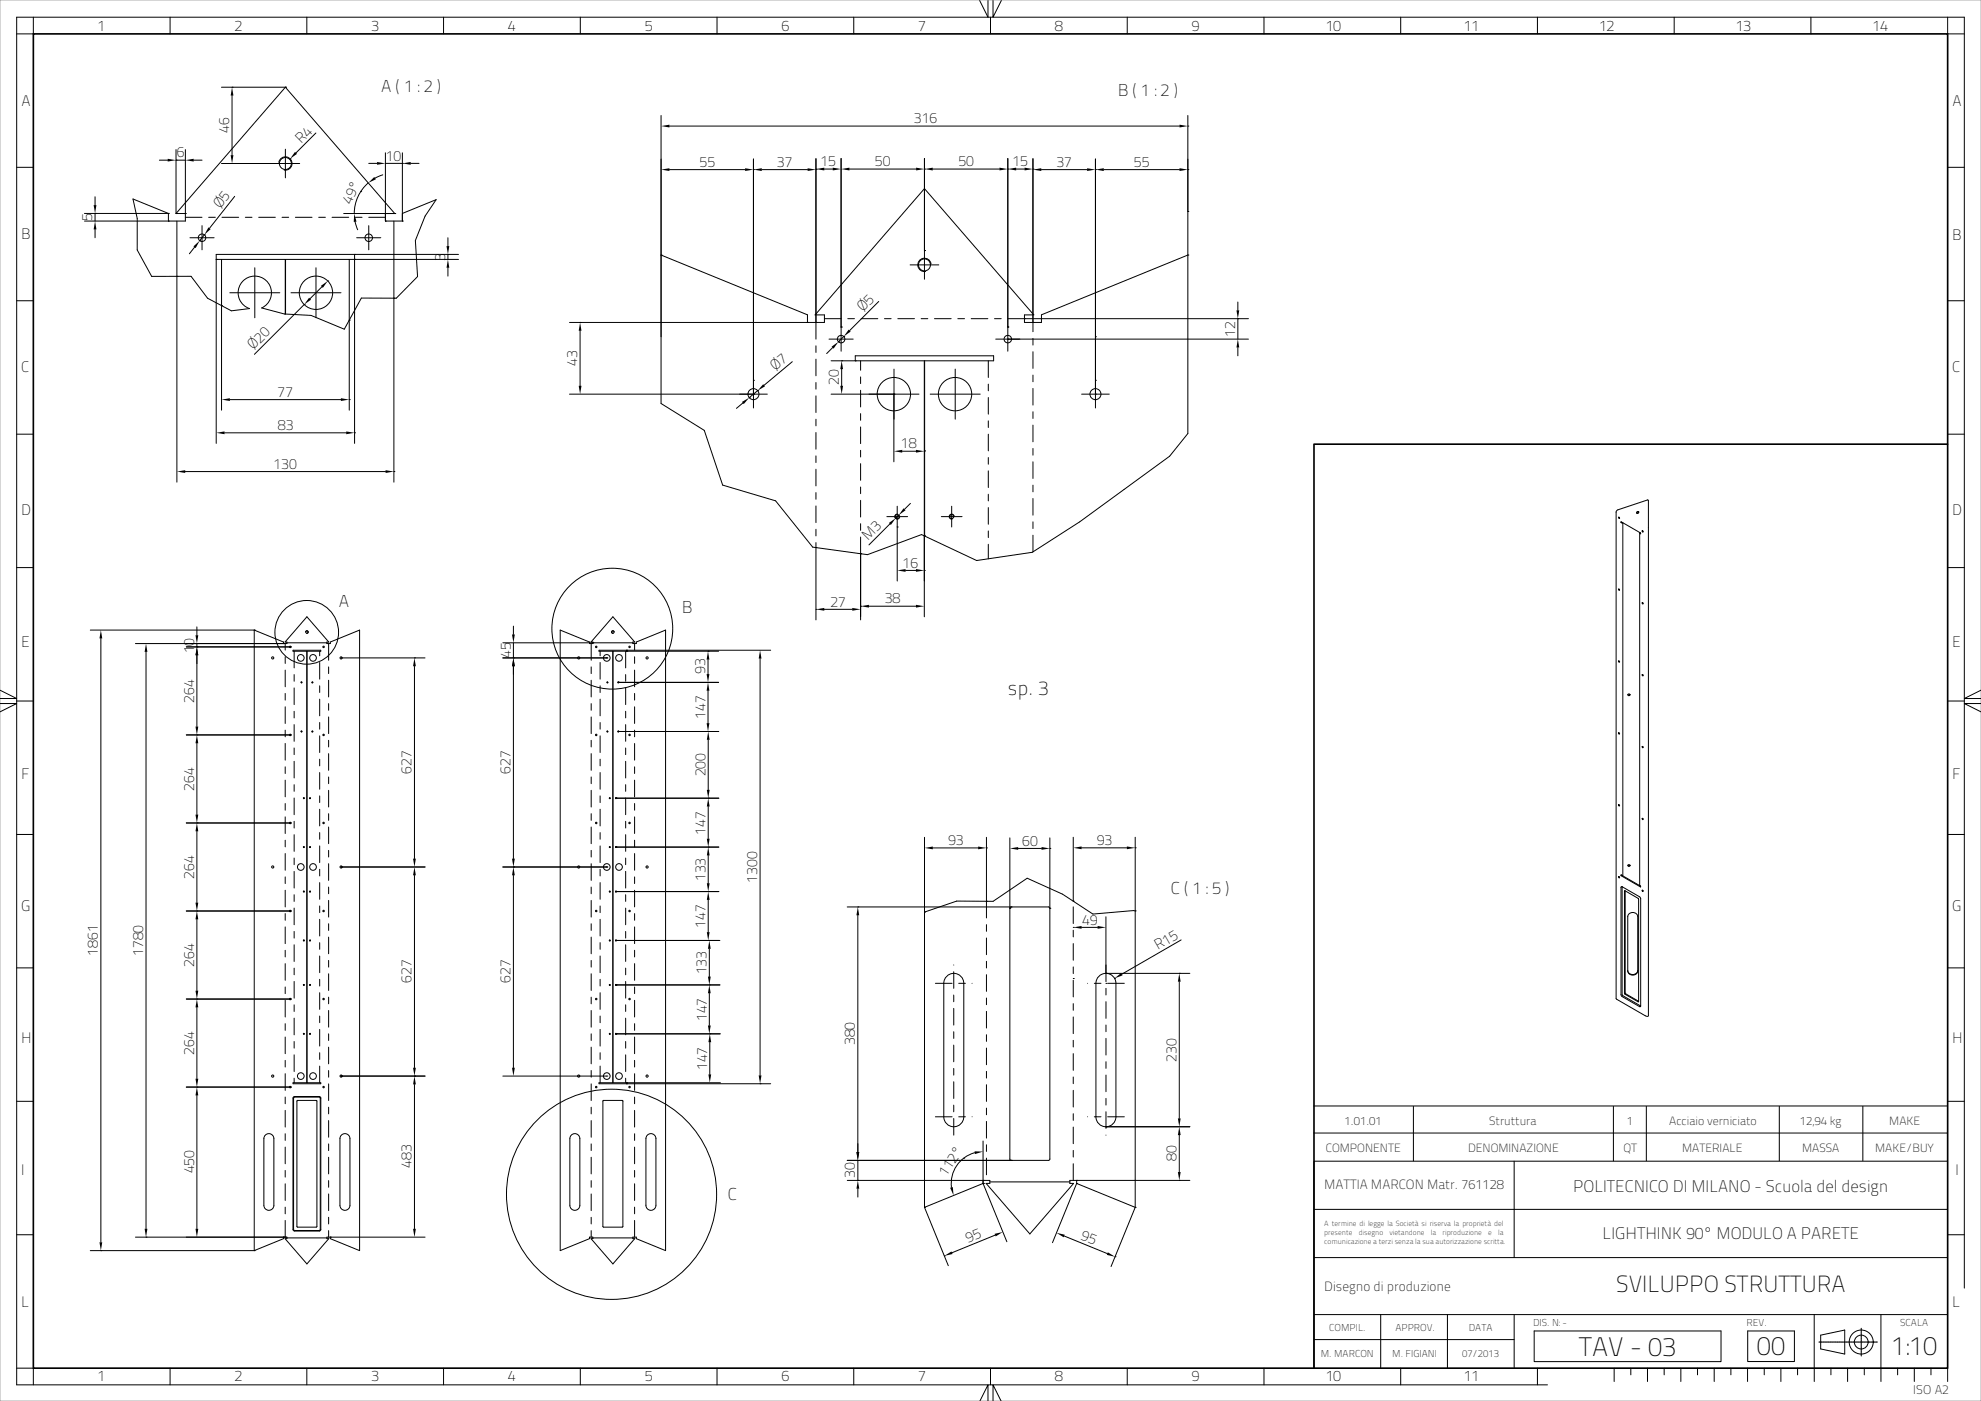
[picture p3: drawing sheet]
<svg xmlns="http://www.w3.org/2000/svg" width="594mm" height="420mm" viewBox="0 0 594 420" stroke-linecap="round" stroke-linejoin="round" font-family="sans-serif">
<!-- layer: 0 -->
<g fill="none" stroke="#000" stroke-width=".3">
<path d="M10 5.2v5h-5M51 5.2v5M92 5.2v5M133 5.2v5M174 5.2v5M215 5.2v5M256 5.2v5M296.2 .2v5l-2.4-5M297 5.2v5M297.8 .2v5l2.4-5M338 5.2v5M379 5.2v5"/>
<path d="M420 5.2v5M461 5.2v5M502 5.2v5M543 5.2v5M584 5.2v5h5M5 50.2h5M584 50.2h5M5 90.2h5M584 90.2h5M5 130.2h5M584 130.2h5M5 170.2h5"/>
<path d="M584 170.2h5M0 210.9h5l-5 2.5M0 206.9l5 2.5h-5M5 210.2h5M584 210.2h5M594 210.9h-5l5 2.5M594 206.9l-5 2.5h5M5 250.2h5M584 250.2h5M5 290.2h5M584 290.2h5M5 330.2h5"/>
<path d="M584 330.2h5M454 348.1v28.9M584 348.1h-190v62M5 370.2h5M394 377h190M394 362.6h190M584 370.2h5M394 394.1h190M414 394.1v16M434 394.1v16M454 394.1v16M460 399h56v9.2h-56z"/>
<path d="M524 399h14.1v9.2h-14.1zM544 394.1v20.1M558.1 398.2v.1M558.1 398.4v.1M558.1 398.6v.3M558.1 399v.1M558.1 399.1v.4M558.1 399.5v.1M558.1 399.7v.3M564 394.1v20.1M589 386.2v-381h-584v410h459M5 410.2h5v5"/>
<path d="M51 410.2v5M92 410.2v5M133 410.2v5M174 410.2v5M215 410.2v5M256 410.2v5M297 410.2v5M338 410.2v5M379 410.2v5M394 401.6h60M420 410.2v5M461 410.2v5"/>
<path d="M484 410.2v4M489 410.2v2M494 410.2v4M499 410.2v2M504 410.2v4M509 410.2v2M514 410.2v4M519 410.2v2M524 410.2v4M529 410.2v2M534 410.2v4M539 410.2v2"/>
<path d="M545.4 402.3h.3M545.8 402.3h.3M545.9 400.3l7.2-1.6v7.2l-7.2-1.5zM546.1 402.3h.1M546.3 402.3h.3M546.7 402.3h.1M546.8 402.3h.3M547.2 402.3h.1M547.4 402.3h.3M547.7 402.3h.5M548.3 402.3h.1M548.4 402.3h.3"/>
<path d="M548.8 402.3h.1M549 402.3h.4M549 410.2v2M549.5 402.3h.3M549.9 402.3h.1M550 402.3h.3M550.4 402.3h.1M550.6 402.3h.3M550.9 402.3h.1M551.1 402.3h.3M551.5 402.3h.4M552 402.3h.1"/>
<path d="M552.2 402.3h.3M552.5 402.3h.1M552.7 402.3h.3M553.1 402.3h.1M553.2 402.3h.3M553.6 402.3h.1M553.8 402.3h.3M554 410.2v4M554.1 402.3h.1M554.3 402.3h.3M554.7 402.3h.1M554.8 402.3h.3"/>
<path d="M555.2 402.3h.4M555.7 402.3h.1M555.9 402.3h.3M556.3 402.3h.1M556.4 402.3h.3M556.8 402.3h.1M556.9 402.3h.3M557.3 402.3h.1M557.5 402.3h.4M558 402.3h.3M558.1 400.1v.1M558.1 400.3v.3"/>
<path d="M558.1 400.6v.1M558.1 400.8v.3M558.1 401.2v.1M558.1 401.4v.3M558.1 401.8h.1M558.1 401.9v.3M558.1 402.3v.1M558.1 402.5v.3M558.1 402.9v.1M558.1 403v.3M558.1 403.4v.1M558.1 403.6v.3"/>
<path d="M558.1 404v.1M558.1 404.1v.3M558.1 404.5v.1M558.1 404.7v.3M558.1 405.1v.1M558.1 405.3v.3M558.1 405.6v.1M558.1 405.8v.3M558.1 406.2v.1M558.1 406.4v.1M558.4 402.3h.1M558.5 402.3h.3"/>
<path d="M558.9 402.3h.5M559 410.2v2M559.5 402.3h.1M559.6 402.3h.3M560 402.3h.1M560.1 402.3h.3M560.5 402.3h.1M560.7 402.3h.3M561 402.3h.1M561.2 402.3h.5M561.7 402.3h.3M562.1 402.3h.1"/>
<path d="M562.3 402.3h.3M562.6 402.3h.1M562.8 402.3h.1M569 410.2v2M574 410.2v4M579 410.2v2M584 410.2v4M293.8 420l2.4-4.8v4.8M297.8 420v-4.8l2.4 4.8"/>
<circle cx="558.1" cy="402.3" r="2.07"/>
<circle cx="558.1" cy="402.3" r="3.6"/>
</g>
<path d="M10 10.2h574v400h-574zM584 133.2h-190v276.9" fill="none" stroke="#000" stroke-width=".5"/>
<path d="M0 0v420h594v-420zM.1 0h593.9v419.9h-593.9z" fill="#000"/>
<!-- layer: Visible (ISO) -->
<g fill="none" stroke="#000" stroke-width=".3">
<path d="M39.9 59.7l10.6 4.3v2.3h5.1v-2.3h-2.8l32.8-37.9 32.8 37.9h-2.8v2.3h5.1v-2.3l10.1-4.1M78.5 92.3a5 5 0 0 0 1.7-7.8 5 5 0 0 0-7.9 .5 5 5 0 0 0 2.5 7.5M85.5 94.1v-16.3h-20.7v-1.5h41.5v1.5h-20.7v16.4M198.2 121v-44.5l43.9 17.9v2.3h5.1v-2.3h-2.8l32.8-37.9 32.8 37.9h-2.8v2.3h5.1v-2.3l43.9-17.9v53.5M484.8 153l9.2-3.1 .3 .2v154.4a.57 .57 0 0 1-1 0l-8.7-5.2v-145.8zM485.4 155l.2 .4zM485.5 155.1l.1 .1M486.1 156.6l.5 .2M486.1 156.6v-.2l5.8 3.4v.2l-.2-.3M486.3 156.5l-.2 .1M486.6 156.7v105.7l-.5-.1v.2M491.4 153.5h-.3l-.3 .4"/>
<path d="M491.7 159.7v105.7l.1 .2M491.7 159.7h.1M492.4 159.1l.3 .4zM492.6 159.2l.1 .1M277.2 160.6v-52.4h-20.7v-1.5h41.4v1.5h-20.7v52.5M485.4 176.6l.2 .4zM485.5 176.7l.1 .1M76.2 188.9l8.8 3.6v.4h1v-.4h-.5l6.5-7.6 6.6 7.6h-.6v.4h1v-.4l8.8-3.6v186l-8.8-3.6v-.4h-1v.4h.6l-6.6 7.6-6.5-7.6h.5v-.4h-1v.4l-8.8 3.6zM87.9 194.9h8.3v.3h-8.3zM92 195.2v129.4M168 188.9l8.8 3.6v.4h1v-.4h-.6l6.6-7.6 6.5 7.6h-.5v.4h1v-.4l8.8-3.6v186l-8.8-3.6v-.4h-1v.4h.5l-6.5 7.6-6.6-7.6h.6v-.4h-1v.4l-8.8 3.6zM179.6 194.9h8.3v.3h-8.3z"/>
<path d="M183.8 195.2v129.4M485.4 198.1l.2 .4zM485.5 198.2l.1 .1M492.4 180.7l.3 .4zM492.6 180.7l.1 .2M485.4 219.7l.2 .4zM485.5 219.8l.1 .1M488.1 208.2l.3 .2 .3-.2M492.4 202.2l.3 .4zM492.6 202.3l.1 .1M492.4 223.8l.3 .4zM492.6 223.8l.1 .2"/>
<path d="M485.4 241.2l.2 .4zM485.5 241.3l.1 .1M488.1 259.4l.3 .2 .3-.2M492.4 245.3l.3 .4zM492.6 245.4l.1 .1M302.9 272.1l.3-.2h11.2l.4 .4v75.2l-.4 .4h-11.2l-.4-.4zM340.4 273.1v88.8l-17.6-7.1v-.9h-2v.9h1.1l-13.1 15.1-13.1-15.1h1.1v-.9h-2v.9l-17.6 7.1v-88.5M485.4 262.8l.2 .4zM485.5 262.9l.1 .1M486.3 262.4l5.6 3.3v.2l-5.8-3.4M486.3 262.4h.1M486.3 262.4l-.2 .1"/>
<path d="M486.4 265.8l-.3 .2v32.2l.3 .6 5.2 3 .4-.2M486.4 265.8l5.2 3 .4 .6v32.2M486.4 265.8v32.3l.2 .4 5.4 3M487.1 267l4.2 2.6v30.7l-4.2-2.5zM487.3 267.1v30.6l4 2.5M488.4 274.1a1.57 1.57 0 0 1 1.5-.5 1.57 1.57 0 0 1 1.2 1.2v16.3a1.53 1.53 0 0 1-1.5 1.2 1.53 1.53 0 0 1-1.5-1.2v-16.3zM492.4 266.9l.3 .4zM492.6 266.9l.1 .2M284.1 292.5a3 3 0 0 1 3.2-.4 3 3 0 0 1 1.7 2.7v40a3 3 0 0 1-3 3 3 3 0 0 1-3-3v-40a2.99 2.99 0 0 1 1.1-2.3zM329.7 292.5a3 3 0 0 1 3.2-.4 3 3 0 0 1 1.7 2.7v40a3 3 0 0 1-3 3 3 3 0 0 1-3-3v-40a2.99 2.99 0 0 1 1.1-2.3zM488.1 290.9a1.53 1.53 0 0 0 1.5 1.3 1.53 1.53 0 0 0 1.5-1.3M87.9 324.6h8.3v.3h-8.3z"/>
<path d="M87.9 329l.4-.3h7.4l.5 .5v39.4l-.5 .5h-7.4l-.4-.5zM88.1 329l7.6-.1 .3 .3v39.4l-.3 .3h-7.4l-.3-.3zM89.1 329.9h5.7l.2 .2v37.6l-.2 .2h-5.6l-.2-.2zM179.6 324.6h8.3v.3h-8.3zM180.8 329.9h5.8l.2 .2v37.6l-.2 .2h-5.6l-.2-.2zM79.4 340.5a1.5 1.5 0 0 1 1.7-.6 1.5 1.5 0 0 1 1 1.4v20a1.5 1.5 0 0 1-1.5 1.5 1.5 1.5 0 0 1-1.5-1.5v-20zM102.5 340.1a1.5 1.5 0 0 1 1.6-.1 1.5 1.5 0 0 1 .8 1.3v20a1.5 1.5 0 0 1-1.5 1.5 1.5 1.5 0 0 1-1.5-1.5v-20zM171.5 340.1a1.5 1.5 0 0 1 1.5-.1 1.5 1.5 0 0 1 .9 1.3v20a1.5 1.5 0 0 1-1.5 1.5 1.5 1.5 0 0 1-1.5-1.5v-20zM194 340.5a1.5 1.5 0 0 1 1.6-.6 1.5 1.5 0 0 1 1.1 1.4v20a1.5 1.5 0 0 1-1.5 1.5 1.5 1.5 0 0 1-1.5-1.5v-20z"/>
<circle cx="85.6" cy="49" r="1.8"/>
<circle cx="60.6" cy="71.3" r="1.12"/>
<circle cx="110.6" cy="71.3" r="1.12"/>
<circle cx="277.2" cy="79.4" r="1.8"/>
<circle cx="94.7" cy="87.8" r="5"/>
<circle cx="225.9" cy="118.2" r="1.65"/>
<circle cx="252.2" cy="101.7" r="1.12"/>
<circle cx="268" cy="118.2" r="5"/>
<circle cx="286.4" cy="118.2" r="5"/>
<circle cx="302.2" cy="101.7" r="1.12"/>
<circle cx="328.5" cy="118.2" r="1.65"/>
<circle cx="269" cy="154.9" r=".61"/>
<circle cx="285.4" cy="154.9" r=".61"/>
<circle cx="491.1" cy="153.6" r=".33"/>
<circle cx="81.8" cy="197.2" r=".33"/>
<circle cx="87" cy="193.9" r=".22"/>
<circle cx="90.2" cy="197.2" r="1"/>
<circle cx="92" cy="189.5" r=".36"/>
<circle cx="93.9" cy="197.2" r="1"/>
<circle cx="97" cy="193.9" r=".22"/>
<circle cx="102.3" cy="197.2" r=".33"/>
<circle cx="173.5" cy="197.2" r=".33"/>
<circle cx="178.8" cy="193.9" r=".22"/>
<circle cx="181.9" cy="197.2" r="1"/>
<circle cx="183.8" cy="189.5" r=".36"/>
<circle cx="185.6" cy="197.2" r="1"/>
<circle cx="188.8" cy="193.9" r=".22"/>
<circle cx="194" cy="197.2" r=".33"/>
<circle cx="90.4" cy="219.3" r=".12"/>
<circle cx="90.4" cy="204.6" r=".12"/>
<circle cx="93.7" cy="219.3" r=".12"/>
<circle cx="93.7" cy="204.6" r=".12"/>
<circle cx="182.1" cy="219.3" r=".12"/>
<circle cx="182.1" cy="204.6" r=".12"/>
<circle cx="185.4" cy="219.3" r=".12"/>
<circle cx="185.4" cy="204.6" r=".12"/>
<circle cx="488.5" cy="208.3" r=".3"/>
<circle cx="87" cy="220.3" r=".22"/>
<circle cx="91.1" cy="239.3" r=".12"/>
<circle cx="93" cy="239.3" r=".12"/>
<circle cx="97" cy="220.3" r=".22"/>
<circle cx="178.8" cy="220.3" r=".22"/>
<circle cx="182.8" cy="239.3" r=".12"/>
<circle cx="184.7" cy="239.3" r=".12"/>
<circle cx="188.8" cy="220.3" r=".22"/>
<circle cx="81.8" cy="259.9" r=".33"/>
<circle cx="87" cy="246.7" r=".22"/>
<circle cx="90.2" cy="259.9" r="1"/>
<circle cx="91.1" cy="253.9" r=".12"/>
<circle cx="93" cy="253.9" r=".12"/>
<circle cx="93.9" cy="259.9" r="1"/>
<circle cx="97" cy="246.7" r=".22"/>
<circle cx="102.3" cy="259.9" r=".33"/>
<circle cx="173.5" cy="259.9" r=".33"/>
<circle cx="178.8" cy="246.7" r=".22"/>
<circle cx="181.9" cy="259.9" r="1"/>
<circle cx="182.8" cy="253.9" r=".12"/>
<circle cx="184.7" cy="253.9" r=".12"/>
<circle cx="185.6" cy="259.9" r="1"/>
<circle cx="188.8" cy="246.7" r=".22"/>
<circle cx="194" cy="259.9" r=".33"/>
<circle cx="488.5" cy="259.5" r=".3"/>
<circle cx="87" cy="273.1" r=".23"/>
<circle cx="91.1" cy="267.3" r=".12"/>
<circle cx="93" cy="267.3" r=".12"/>
<circle cx="97" cy="273.1" r=".23"/>
<circle cx="178.8" cy="273.1" r=".23"/>
<circle cx="182.8" cy="267.3" r=".12"/>
<circle cx="184.7" cy="267.3" r=".12"/>
<circle cx="188.8" cy="273.1" r=".23"/>
<circle cx="87" cy="299.5" r=".23"/>
<circle cx="91.1" cy="281.9" r=".12"/>
<circle cx="91.1" cy="295.3" r=".12"/>
<circle cx="93" cy="281.9" r=".12"/>
<circle cx="93" cy="295.3" r=".12"/>
<circle cx="97" cy="299.5" r=".23"/>
<circle cx="178.8" cy="299.5" r=".23"/>
<circle cx="182.8" cy="281.9" r=".12"/>
<circle cx="182.8" cy="295.3" r=".12"/>
<circle cx="184.7" cy="281.9" r=".12"/>
<circle cx="184.7" cy="295.3" r=".12"/>
<circle cx="188.8" cy="299.5" r=".23"/>
<circle cx="91.1" cy="309.9" r=".12"/>
<circle cx="93" cy="309.9" r=".12"/>
<circle cx="182.8" cy="309.9" r=".12"/>
<circle cx="184.7" cy="309.9" r=".12"/>
<circle cx="81.8" cy="322.6" r=".33"/>
<circle cx="87" cy="325.9" r=".22"/>
<circle cx="90.2" cy="322.6" r="1"/>
<circle cx="93.9" cy="322.6" r="1"/>
<circle cx="97" cy="325.9" r=".22"/>
<circle cx="102.3" cy="322.6" r=".33"/>
<circle cx="173.5" cy="322.6" r=".33"/>
<circle cx="178.8" cy="325.9" r=".22"/>
<circle cx="181.9" cy="322.6" r="1"/>
<circle cx="185.6" cy="322.6" r="1"/>
<circle cx="188.8" cy="325.9" r=".22"/>
<circle cx="194" cy="322.6" r=".33"/>
</g>
<!-- layer: Visible Narrow (ISO) -->
<g fill="none" stroke="#000" stroke-width=".3">
<path d="M83.6 48.7a2 2 0 0 1 2.3-1.7 2 2 0 0 1 1.6 2.4 2 2 0 0 1-2.3 1.6M279.2 79.1a2 2 0 0 0-2.3-1.7 2 2 0 0 0-1.7 2.4 2 2 0 0 0 2.3 1.6M269.2 154.1a.75 .75 0 0 0-.9 .6 .75 .75 0 0 0 .6 .9 .75 .75 0 0 0 .9-.6M286.1 154.7a.75 .75 0 0 0-.9-.6 .75 .75 0 0 0-.6 .9 .75 .75 0 0 0 .9 .6M91.6 189.4a.4 .4 0 0 1 .5-.3 .4 .4 0 0 1 .3 .4 .4 .4 0 0 1-.4 .4M184.2 189.4a.4 .4 0 0 0-.5-.3 .4 .4 0 0 0-.3 .4 .4 .4 0 0 0 .4 .4M90.2 204.5h.3l-.1 .2M90.2 219.3l.3-.1-.1 .2M93.6 204.4l.2 .3-.3-.1M93.6 219.1l.2 .3-.3-.1M182.2 204.4l-.2 .3 .3-.1M182.2 219.1l-.2 .3 .3-.1"/>
<path d="M185.6 204.5h-.3l.1 .2M185.6 219.3l-.3-.1 .1 .2M91 239.3l.2-.1-.1 .2M92.9 239.1l.2 .3-.3-.1M182.9 239.1l-.2 .3 .3-.1M184.8 239.3l-.2-.1 .1 .2M91 253.9h.2l-.1 .2M92.9 253.8l.2 .2h-.3M182.9 253.8l-.2 .2h.3M184.8 253.9h-.2l.1 .2M91 267.3l.2-.1-.1 .2M92.9 267.1l.2 .3-.3-.1"/>
<path d="M182.9 267.1l-.2 .3 .3-.1M184.8 267.3l-.2-.1 .1 .2M91 281.9h.2l-.1 .2M91 295.2h.2l-.1 .2M92.9 281.8l.2 .2h-.3M92.9 295.1l.2 .3-.3-.1M182.9 281.8l-.2 .2h.3M182.9 295.1l-.2 .3 .3-.1M184.8 281.9h-.2l.1 .2M184.8 295.2h-.2l.1 .2M91 309.9l.2-.1-.1 .3M92.9 309.8l.2 .2h-.3"/>
<path d="M182.9 309.8l-.2 .2h.3M184.8 309.9l-.2-.1 .1 .3"/>
</g>
<!-- layer: Bend Centerline (ISO) -->
<path d="M98 192.7h-12M177.8 192.7h12M86 371.1h12M189.8 371.1h-12" fill="none" stroke="#000" stroke-width=".3" stroke-dasharray="26.7 3.3 6.7 3.3"/>
<g fill="none" stroke="#000" stroke-width=".3" stroke-dasharray="5 2 2 2">
<path d="M115.6 65.1h-60M244.7 96.7v67.5M247.2 95.5h60M296.3 108.2v59.3M258.1 166v-57.8M309.7 165.4v-68.7M88.2 195.2v129.4M98.5 192.9v178M177.3 192.9v178M187.6 195.2v129.4M295.8 270.2v83.7M95.9 324.6v-129.4"/>
<path d="M179.9 324.6v-129.4M321.8 353.9v-83.7M85.5 370.9v-178M190.3 370.9v-178"/>
</g>
<path d="M66.4 77.8v13.8" fill="none" stroke="#000" stroke-width=".3" stroke-dasharray="30.8 3.8 7.7 3.8"/>
<path d="M104.7 96v-18.2" fill="none" stroke="#000" stroke-width=".3" stroke-dasharray="30.4 3.8 7.6 3.8"/>
<path d="M118.1 66.3v23.1" fill="none" stroke="#000" stroke-width=".3" stroke-dasharray="30.8 3.9 7.7 3.9"/>
<path d="M53 82.8v-16.5" fill="none" stroke="#000" stroke-width=".3" stroke-dasharray="27.6 3.5 6.9 3.5"/>
<path d="M320.8 354.3h-24" fill="none" stroke="#000" stroke-width=".3" stroke-dasharray="32 4 8 4"/>
<!-- layer: Detail Boundary (ISO) -->
<g fill="none" stroke="#000" stroke-width=".3">
<circle cx="92" cy="189.6" r="9.5"/>
<circle cx="183.6" cy="188.5" r="18.1"/>
<circle cx="183.4" cy="358" r="31.5"/>
</g>
<!-- layer: Break Line (ISO) -->
<path d="M39.9 59.7l1.3 5.8-.1 9.4 4.4 8 11.8-.1 4.9 6.6 7.2 3.8 5.4-.7M130.8 59.9l-3.3 4.9-2.9 7.3 .6 10.8-6.4 6.5M78.5 92.3l7 1.8M118.8 89.4h-10.4l-5.2 9.3-9.9-4.1-7.7-.4M198.2 121l13 8 5.5 16.4 15.9 4.7 11.1 13.9 16.4 2.3 16.2-6 .9 .3M356.2 130l-5.5 6.8-27 19.7-14.2 9.1-16.7 2.4-15.6-7.3M340.4 273.1l-12.7 .9-9.1-5.9-10.6-4.8-10.2 6.9-10.9-.1-9.7 3.3" fill="none" stroke="#000" stroke-width=".3"/>
<!-- layer: Symbol (ISO) -->
<path d="M268.1 110.7v15M275.6 118.2h-15M286.4 110.7v15M293.9 118.2h-15" fill="none" stroke="#000" stroke-width=".3" stroke-dasharray="56.7 7.1 14.2 7.1"/>
<path d="M280.5 294.8h11M331.6 289.3v51M337.1 294.8h-11M280.5 334.8h11M337.1 334.8h-11M286 340.3v-51" fill="none" stroke="#000" stroke-width=".3" stroke-dasharray="5 2 2 2"/>
<!-- layer: Dimension (ISO) -->
<g fill="none" stroke="#000" stroke-width=".3">
<path d="M66.4 26.1h19.2M69.6 26.1h.1M69.6 28.6v17.9M85.6 26.1h.1M94.7 39.9l-5.9 5.9M198.2 34.6v66.4M200.7 37.8h153M356.2 37.8h.1M356.2 34.6v41.9M28.5 59v2.5M47.8 48h2.5M52.8 48h.1"/>
<path d="M52.8 44.8v19.2M52.8 48h2.8M55.6 44.8v19.2M58.1 48h2.5M66.4 49h19.2M70.4 58.9l-7.6 9.5M85.6 49h.1M87 47.6h.1M108.2 57.4h.1M110.4 54.8a12.1 12.1 0 0 0-4.2 9.2M110.6 49h2.5M114.8 52.4l-2.3 1"/>
<path d="M115.6 45.8v20.5M115.6 49h5.1M120.7 49h.1M120.7 45.8v20.5M123.2 49h2.5M200.7 50.8h22.7M225.9 50.8h.1M225.9 47.7v70.5M228.4 50.8h13.8M244.7 50.8h.1M244.7 50.7h.1M244.7 47.5v49.2"/>
<path d="M247.2 50.7h2.5M252.2 47.5v50.5M254.7 50.7h20M277.2 50.7h.1M277.2 47.5v27.6M279.7 50.7h20M302.2 50.7h.1M302.2 47.5v50.5M304.7 50.7h2.5M309.7 50.7h.1M309.7 47.5v49.2M312.2 50.8h13.8"/>
<path d="M328.5 50.8h.1M328.5 47.7v70.5M331 50.8h22.7M356.2 50.8h.1M25.3 66.3h25.2M25.3 64h25.2M28.5 64h.1M28.5 64v2.3M28.5 68.8v2.5M50.5 66.3h.1M50.5 64h.1M52.8 64h.1"/>
<path d="M55.6 64h.1M58.3 74.1l-1.5 2M59.9 72.2h.1M61.3 70.4h.1M61.3 70.4l-1.4 1.8M64.8 77.8h.1M64.8 77.8v55.1M103.1 64h15.3M106.3 77.8h.1M106.3 76.3h.1M106.3 77.8v55.1M106.3 77.8h31.2"/>
<path d="M106.3 76.3h31.2M106.5 66.5l.7 2.4M115.6 66.3h.1M118.4 64h.1M120.7 66.3h.1M134.3 76.3h.1M134.3 71.3v2.5M134.3 76.3v1.5M198.2 76.5h.1M277.2 75.1h.1M356.2 76.5h.1M356.2 63.4h.1"/>
<path d="M53 82.8h.1M53 82.8v61.7M66.4 91.6h.1M66.4 91.6v31.4M91.2 91.3h.1M91.2 91.3l-14.9 14.9M96.5 86l-3.5 3.5M98.3 84.2h.1M104.7 96h.1M104.7 96v27M118.1 89.4h.1M118.1 89.4v55.1"/>
<path d="M134.3 80.3v2.5M170.8 96.7h71.3M173.9 96.7h.1M173.9 99.2v16.5M242.1 96.7h.1M244.7 96.7h.1M252.2 98h.1M263.5 90.4l-8.7 8.7M302.2 98h.1M307.2 95.5h.1M307.2 95.5h67.1M309.7 96.7h.1"/>
<path d="M371.2 95.5h.1M371.2 90.5v2.5M371.2 95.5v6.2M68.9 119.8h33.3M104.7 119.8h.1M170.8 118.2h55.1M224.7 119.2h.1M225.9 118.2h.1M225.9 114h.1M227.2 117.1h.1M227.2 117.1l-2.5 2.1M237.6 108.4l-8.5 7.1"/>
<path d="M249.2 118.2h18.8M249.2 108.2h7.3M249.6 104.2l-1.7 1.8M251.4 102.5h.1M252.4 108.2h.1M252.4 110.7v5M253 100.9l-1.6 1.6M253 100.9h.1M256.5 108.2h.1M268 118.2h.1M268 118.2v20.2M302.2 101.7h.1"/>
<path d="M302.2 101.7h72.1M328.5 118.2h.1M328.5 114h.1M328.5 101h.1M371.2 104.2v2.5M67.3 129.8h36.5M106.3 129.8h.1M222.7 120.8l-1.9 1.6M270.5 135.3h4.2M277.2 135.1h.1M277.2 135.3h.1M55.5 141.4h60.1"/>
<path d="M118.1 141.4h.1M266.8 157.1l-6.2 6.3M268.6 155.3h.1M269 158h.1M269 158v16.2M269.5 154.4h.1M269.5 154.4l-.9 .9M273 150.9l-1.8 1.8M244.7 164.2h.1M244.7 164.2v21.6M258.1 166h.1M258.1 166v19.8"/>
<path d="M271.5 171h3.2M277.2 160.6h.1M277.2 171h.1M277.2 160.6v24.3M27.1 188.9h49.1M30.2 191.4v181M40.6 192.9h44.4M43.8 195.4v173M55.9 193.9h31.1M59 193.9h.1M59 187.9v2.5M59 192.9v1"/>
<path d="M59 196.4v21.4M76.2 188.9h.1M85 192.9h.1M87 193.9h.1M102.3 197.2h.1M102.3 197.2h25.1M124.3 197.2h.1M124.3 199.7v57.7M150.8 197.2h31.1M150.8 192.7h27M153.9 197.2h.1M153.9 187.7v2.5"/>
<path d="M153.9 192.7v4.5M153.9 199.7v57.7M177.8 192.7h.1M181.9 197.2h.1M187.9 195.2h.1M187.9 194.9h.1M187.9 195.2h27.6M187.9 194.9h43.2M212.3 195.2h.1M212.3 197.7v4.4M227.9 197.4v125M244.7 182.7h.1"/>
<path d="M247.2 182.7h8.4M258.1 181.7h.1M260.6 181.7h14.1M185.4 219.3h.1M185.4 204.6h.1M185.4 219.3h30.1M185.4 204.6h30.1M212.3 219.3h.1M212.3 207.1v9.7M212.4 219.3h.1M55.9 220.3h31.1M59 220.3h.1"/>
<path d="M59 222.8v21.4M87 220.3h.1M184.7 239.3h.1M184.7 239.3h30.8M212.4 239.3h.1M212.4 221.8v15M55.9 246.7h31.1M59 246.7h.1M59 249.2v21.4M87 246.7h.1M102.3 259.9h.1M102.3 259.9h25.1"/>
<path d="M150.8 259.9h31.1M153.9 259.9h.1M181.9 259.9h.1M184.7 253.9h.1M184.7 253.9h30.8M212.4 253.9h.1M212.4 241.8v9.6M212.4 256.4v8.4M277.2 251v22.4M279.7 254.2h13.6M295.8 254.2h.1M295.8 251v19.2"/>
<path d="M302.8 251.2v21.1M305.3 254.3h7M314.8 254.3h.1M314.8 251.2v21.1M321.8 251v19.2M324.3 254.2h13.6M340.4 254.2h.1M340.4 251v22.1M55.9 273.1h31.1M59 273.1h.1M59 275.6v21.4M87 273.1h.1"/>
<path d="M124.3 262.4v57.7M153.9 262.4v57.7M184.7 267.3h.1M184.7 267.3h30.8M212.4 267.3h.1M212.4 269.8v9.6M254 271.9h49.2M257.2 271.9h.1M257.2 274.4v71M277.2 273.4h.1M295.8 270.2h.1M302.8 272.3h.1"/>
<path d="M303.2 271.9h.1M314.8 272.3h.1M321.8 278h.1M321.8 270.2h.1M324.3 278h4.8M331.6 274.8v17M340.4 273.1h.1M55.9 299.5h31.1M59 299.5h.1M87 299.5h.1M184.7 295.3h.1M184.7 281.9h.1"/>
<path d="M184.7 295.3h31.2M184.7 281.9h31.2M212.7 295.3h.1M212.7 281.9h.1M212.7 284.4v8.4M212.7 297.8v9.6M321.8 293.3h.1M331.6 291.8h.1M331.6 294.8h.1M331.6 291.8h25.2M334.2 293.3h.1M353.6 291.8h.1"/>
<path d="M353.6 294.3v41M354.2 281.8l-17.8 10.2M59 302v21.4M184.7 309.9h.1M184.7 309.9h31.3M212.8 309.9h.1M212.8 312.4v9.7M55.9 325.9h31.1M59 325.9h.1M59 328.4v40M87 325.9h.1M102.3 322.6h.1"/>
<path d="M102.3 322.6h25.1M124.3 322.6h.1M124.3 325.1v43.3M150.8 322.6h31.1M181.9 322.6h.1M187.9 324.9h.1M187.9 324.6h.1M187.9 324.9h43.2M187.9 324.6h28.1M227.9 324.9h.1M331.6 337.8h.1M331.6 337.8h25.2"/>
<path d="M394 331.6h189.8M394 339.7h189.8M423.8 331.7v16.3M483.8 331.7v16.3M493.7 331.7v16.3M533.5 331.7v16.3M558.6 331.7v16.3M254 347.9h49.2M254.1 353.9h40.7M257.2 353.9h.1M257.2 347.9v6M257.2 356.4v2.5"/>
<path d="M289 347.2h.1M292.3 345.6a9.5 9.5 0 0 0-7 10.4M294.8 354.8h.1M294.8 353.9h.1M294.8 354.8l7.1 17.5M294.8 342.1v12.7M303.2 347.9h.1M322.8 354.8h.1M322.8 353.9h.1M322.8 354.8l-7.2 17.7M322.8 353.9h34M353.6 353.9h.1"/>
<path d="M353.6 340.3v11.1M27.1 374.9h49.1M30.2 374.9h.1M40.6 370.9h44.9M43.8 370.9h.1M76.2 374.9h.1M85 370.9h.1M85.5 370.9h.1M99 370.9h.1M99 370.9h28.4M277.2 361.9h.1M277.2 361.9l7.1 17.5"/>
<path d="M283.1 376.5h.1M298.4 370.3l-12.9 5.3M319.1 370.5l12.9 5.3M334.3 376.8h.1M340.4 361.9h.1M340.4 361.9l-7.3 17.8"/>
</g>
<g fill="#000">
<path d="M69.6 26.1l.4 2.5h-.8zM198.2 37.8l2.5-.4v.8zM353.7 37.4l2.5 .4-2.5 .4zM50.3 47.6l2.5 .4-2.5 .4zM55.6 48l2.5-.4v.8zM69.2 46.5h.8l-.4 2.5zM88.5 45.5l.5 .6-2 1.5zM110.4 54.8l1.8-1.7 .5 .6zM113.1 48.6l2.5 .4-2.5 .4zM120.7 49l2.5-.4v.8zM198.2 50.8l2.5-.4v.9zM223.4 50.4l2.5 .4-2.5 .5z"/>
<path d="M225.9 50.8l2.5-.4v.9zM242.2 50.4l2.5 .4-2.5 .5zM244.7 50.7l2.5-.4v.8zM249.7 50.3l2.5 .4-2.5 .4zM252.2 50.7l2.5-.4v.8zM274.7 50.3l2.5 .4-2.5 .4zM277.2 50.7l2.5-.4v.8zM299.7 50.3l2.5 .4-2.5 .4zM302.2 50.7l2.5-.4v.8zM307.2 50.3l2.5 .4-2.5 .4zM309.7 50.8l2.5-.4v.9zM326 50.4l2.5 .4-2.5 .5z"/>
<path d="M328.5 50.8l2.5-.4v.9zM353.7 50.4l2.5 .4-2.5 .5zM28.5 66.3l.4 2.5h-.8zM28.1 61.5h.8l-.4 2.5zM58 73.9l1.9-1.7-1.2 2.2zM62.5 68.2l.7 .5-1.9 1.7zM106.2 64l.7 2.5h-.8zM133.9 73.8h.8l-.4 2.5zM92.7 89.2l.6 .6-2.1 1.5zM96.2 85.7l2.1-1.5-1.5 2.1zM134.3 77.8l.4 2.5h-.8zM173.9 96.7l.5 2.5h-.9z"/>
<path d="M254.5 98.8l.6 .6-2.1 1.5zM370.8 93h.8l-.4 2.5zM66.4 119.8l2.5-.4v.8zM102.2 119.4l2.5 .4-2.5 .4zM173.5 115.7h.9l-.5 2.5zM228.8 115.2l.6 .6-2.2 1.3zM249.3 103.9l2.1-1.4-1.5 2zM252 115.7h.8l-.4 2.5zM252.4 108.2l.4 2.5h-.8zM371.2 101.7l.4 2.5h-.8zM64.8 129.8l2.5-.5v.9zM103.8 129.3l2.5 .5-2.5 .4z"/>
<path d="M222.5 120.5l2.2-1.3-1.7 1.9zM268 135.3l2.5-.4v.8zM274.7 134.9l2.5 .4-2.5 .4zM53 141.4l2.5-.4v.8zM115.6 141l2.5 .4-2.5 .4zM266.5 156.8l2.1-1.5-1.5 2.1zM270.9 152.4l.6 .6-2 1.4zM269 171l2.5-.4v.8zM274.7 170.6l2.5 .4-2.5 .4zM30.2 188.9l.5 2.5h-.9zM43.8 192.9l.4 2.5h-.8zM59 193.9l.5 2.5h-.9z"/>
<path d="M58.6 190.4h.9l-.5 2.5zM124.3 197.2l.4 2.5h-.8zM153.9 197.2l.5 2.5h-.9zM153.5 190.2h.9l-.5 2.5zM212.3 195.2l.4 2.5h-.8zM227.9 194.9l.4 2.5h-.8zM244.7 182.7l2.5-.4v.8zM255.6 182.3l2.5 .4-2.5 .4zM258.1 181.7l2.5-.4v.8zM274.7 181.3l2.5 .4-2.5 .4zM58.6 217.8h.9l-.5 2.5zM212.3 204.6l.4 2.5h-.8z"/>
<path d="M211.9 216.8h.8l-.4 2.5zM211.9 202.1h.8l-.4 2.5zM59 220.3l.5 2.5h-.9zM211.9 236.8h.9l-.4 2.5zM212.4 219.3l.4 2.5h-.9zM59 246.7l.5 2.5h-.9zM58.6 244.2h.9l-.5 2.5zM123.9 257.4h.8l-.4 2.5zM153.5 257.4h.9l-.5 2.5zM212.4 253.9l.4 2.5h-.9zM211.9 251.4h.9l-.4 2.5zM212.4 239.3l.4 2.5h-.9z"/>
<path d="M277.2 254.2l2.5-.4v.8zM293.3 253.8l2.5 .4-2.5 .4zM302.8 254.3l2.5-.4v.9zM312.3 253.9l2.5 .4-2.5 .5zM321.8 254.2l2.5-.4v.8zM337.9 253.8l2.5 .4-2.5 .4zM59 273.1l.5 2.5h-.9zM58.6 270.6h.9l-.5 2.5zM124.3 259.9l.4 2.5h-.8zM153.9 259.9l.5 2.5h-.9zM211.9 279.4h.9l-.4 2.5zM212.4 267.3l.4 2.5h-.9z"/>
<path d="M211.9 264.8h.9l-.4 2.5zM257.2 271.9l.4 2.5h-.8zM321.8 278l2.5-.4v.8zM329.1 277.6l2.5 .4-2.5 .4zM58.6 297h.9l-.5 2.5zM212.7 295.3l.4 2.5h-.8zM212.3 292.8h.8l-.4 2.5zM212.7 281.9l.4 2.5h-.8zM334.2 293.3l2-1.6 .4 .7zM353.6 291.8l.4 2.5h-.8zM59 299.5l.5 2.5h-.9zM212.3 307.4h.8l-.4 2.5z"/>
<path d="M212.8 309.9l.4 2.5h-.8zM58.6 323.4h.9l-.5 2.5zM59 325.9l.5 2.5h-.9zM123.9 320.1h.8l-.4 2.5zM124.3 322.6l.4 2.5h-.8zM153.5 320.1h.9l-.5 2.5zM212.4 322.1h.8l-.4 2.5zM227.5 322.4h.8l-.4 2.5zM353.2 335.3h.8l-.4 2.5zM256.8 345.4h.8l-.4 2.5zM257.2 353.9l.4 2.5h-.8zM284.9 356.1l.8-.2 .2 2.5z"/>
<path d="M292.2 345.1l2.6 .1-2.5 .8zM353.6 337.8l.4 2.5h-.8zM353.2 351.4h.8l-.4 2.5zM29.8 372.4h.9l-.5 2.5zM43.4 368.4h.8l-.4 2.5zM58.6 368.4h.9l-.5 2.5zM123.9 368.4h.8l-.4 2.5zM283.1 376.5l2.2-1.3 .3 .7zM298.2 369.9l2.5-.6-2.1 1.4zM316.8 369.6l2.5 .5-.4 .8zM332.2 375.4l2.1 1.4-2.4-.6z"/>
</g>
<!-- layer: Center Mark (ISO) -->
<path d="M60.6 67.6v7.3M64.2 71.3h-7.2M110.6 67.6v7.3M114.2 71.3h-7.3M252.2 98v7.3M302.2 98v7.3M255.8 101.7h-7.2M305.8 101.7h-7.2" fill="none" stroke="#000" stroke-width=".3" stroke-dasharray="19 2.4 4.8 2.4"/>
<path d="M85.6 44.7v8.6M89.9 49h-8.6M277.2 75.1v8.6M281.5 79.4h-8.6" fill="none" stroke="#000" stroke-width=".3" stroke-dasharray="22.5 2.8 5.6 2.8"/>
<path d="M76.4 80.3v15M83.9 87.8h-15M94.7 80.3v15M102.2 87.8h-15" fill="none" stroke="#000" stroke-width=".3" stroke-dasharray="56.6 7.1 14.2 7.1"/>
<path d="M225.9 114v8.3M230.1 118.2h-8.3M328.5 114v8.3M332.6 118.2h-8.3" fill="none" stroke="#000" stroke-width=".3" stroke-dasharray="21.8 2.7 5.4 2.7"/>
<path d="M269 151.8v6.2M272.1 154.9h-6.2M285.4 151.8v6.2M288.5 154.9h-6.3" fill="none" stroke="#000" stroke-width=".3" stroke-dasharray="16.3 2 4.1 2"/>
<g font-size="8">
<text x="473.4" y="406.4">TAV - 03</text>
<text x="526.8" y="406.3">00</text>
<text x="567.1" y="406.3">1:10</text>
</g>
<text font-size="7" x="484.6" y="387.5">SVILUPPO STRUTTURA</text>
<text font-size="6" x="302.2" y="208.3">sp. 3</text>
<g font-size="5.1">
<text x="114.3" y="27.6">A ( 1 : 2 )</text>
<text x="335.1" y="28.6">B ( 1 : 2 )</text>
<text x="101.6" y="181.9">A</text>
<text x="204.4" y="183.9">B</text>
<text x="351.1" y="268.1">C ( 1 : 5 )</text>
<text x="218.2" y="359.8">C</text>
</g>
<g font-size="5">
<text x="471.7" y="357.4">POLITECNICO DI MILANO - Scuola del design</text>
<text x="480.5" y="371.4">LIGHTHINK 90° MODULO A PARETE</text>
</g>
<g font-size="4.5">
<text x="29.3" y="9.1">1</text>
<text x="70.3" y="9.1">2</text>
<text x="111.3" y="9.1">3</text>
<text x="152.3" y="9.1">4</text>
<text x="193.3" y="9.1">5</text>
<text x="234.3" y="9.1">6</text>
<text x="275.3" y="9.1">7</text>
<text x="316.3" y="9.1">8</text>
<text x="357.3" y="9.2">9</text>
<text x="397.5" y="9.2">10</text>
<text x="439" y="9.2">11</text>
<text x="479.5" y="9.2">12</text>
<text x="520.5" y="9.2">13</text>
<text x="561.5" y="9.2">14</text>
<text x="6.4" y="31.6">A</text>
<text x="585.4" y="31.7">A</text>
<text x="6.4" y="71.7">B</text>
<text x="585.3" y="71.9">B</text>
<text x="6.3" y="111.7">C</text>
<text x="585.3" y="111.7">C</text>
<text x="6.3" y="154.4">D</text>
<text x="585.3" y="154.4">D</text>
<text x="6.3" y="194">E</text>
<text x="585.3" y="194">E</text>
<text x="6.3" y="233.6">F</text>
<text x="585.3" y="233.6">F</text>
<text x="6.3" y="273.2">G</text>
<text x="585.3" y="273.2">G</text>
<text x="6.3" y="312.7">H</text>
<text x="585.3" y="312.7">H</text>
<text x="6.3" y="352.3">I</text>
<text x="586.4" y="352.3">I</text>
<text x="6.3" y="391.9">L</text>
<text x="585.3" y="391.9">L</text>
<text x="29.3" y="414.1">1</text>
<text x="70.3" y="414.1">2</text>
<text x="111.3" y="414.1">3</text>
<text x="152.3" y="414.1">4</text>
<text x="193.3" y="414.1">5</text>
<text x="234.3" y="414.1">6</text>
<text x="275.3" y="414.1">7</text>
<text x="316.3" y="414.1">8</text>
<text x="357.3" y="414.1">9</text>
<text x="397.5" y="414.1">10</text>
<text x="439" y="414.2">11</text>
</g>
<g font-size="4.4">
<text x="68.7" y="39.8" transform="rotate(-90 68.7 39.8)">46</text>
<text x="274" y="37">316</text>
<text x="53" y="47.2">6</text>
<text x="90.3" y="43.2" transform="rotate(-45 90.3 43.2)">R4</text>
<text x="115.7" y="48.1">10</text>
<text x="209.8" y="50">55</text>
<text x="233" y="50">37</text>
<text x="246" y="49.9">15</text>
<text x="262.4" y="49.8">50</text>
<text x="287.4" y="49.8">50</text>
<text x="303.5" y="49.9">15</text>
<text x="316.8" y="50">37</text>
<text x="340" y="50">55</text>
<text x="66" y="62.7" transform="rotate(-52 66 62.7)">Ø5</text>
<text x="105.2" y="61.5" transform="rotate(-65 105.2 61.5)">49°</text>
<text x="27.7" y="66.3" transform="rotate(-90 27.7 66.3)">5</text>
<text x="133.5" y="78.2" transform="rotate(-90 133.5 78.2)">3</text>
<text x="258.7" y="93.7" transform="rotate(-45 258.7 93.7)">Ø5</text>
<text x="370.4" y="101" transform="rotate(-90 370.4 101)">12</text>
<text x="76" y="105" transform="rotate(-45 76 105)">Ø20</text>
<text x="173.1" y="109.6" transform="rotate(-90 173.1 109.6)">43</text>
<text x="232.4" y="111.3" transform="rotate(-40 232.4 111.3)">Ø7</text>
<text x="83.3" y="119">77</text>
<text x="251.5" y="115.5" transform="rotate(-90 251.5 115.5)">20</text>
<text x="83.3" y="128.9">83</text>
<text x="270.1" y="134.4">18</text>
<text x="82" y="140.5">130</text>
<text x="260.2" y="162.2" transform="rotate(-45 260.2 162.2)">M3</text>
<text x="270.6" y="170.2">16</text>
<text x="249" y="181.9">27</text>
<text x="265.3" y="180.9">38</text>
<text x="58.2" y="195.9" transform="rotate(-90 58.2 195.9)">10</text>
<text x="153.1" y="197.2" transform="rotate(-90 153.1 197.2)">45</text>
<text x="211.4" y="202.1" transform="rotate(-90 211.4 202.1)">93</text>
<text x="58.2" y="210.6" transform="rotate(-90 58.2 210.6)">264</text>
<text x="211.5" y="215.5" transform="rotate(-90 211.5 215.5)">147</text>
<text x="123.4" y="232" transform="rotate(-90 123.4 232)">627</text>
<text x="153.1" y="232" transform="rotate(-90 153.1 232)">627</text>
<text x="211.5" y="232.7" transform="rotate(-90 211.5 232.7)">200</text>
<text x="58.2" y="237" transform="rotate(-90 58.2 237)">264</text>
<text x="211.6" y="250.2" transform="rotate(-90 211.6 250.2)">147</text>
<text x="284.3" y="253.3">93</text>
<text x="306.5" y="253.5">60</text>
<text x="328.9" y="253.3">93</text>
<text x="58.2" y="263.4" transform="rotate(-90 58.2 263.4)">264</text>
<text x="211.5" y="264.1" transform="rotate(-90 211.5 264.1)">133</text>
<text x="227.1" y="264.6" transform="rotate(-90 227.1 264.6)">1300</text>
<text x="211.6" y="278.2" transform="rotate(-90 211.6 278.2)">147</text>
<text x="324.5" y="277.2">49</text>
<text x="29.4" y="286.5" transform="rotate(-90 29.4 286.5)">1861</text>
<text x="42.9" y="286.6" transform="rotate(-90 42.9 286.6)">1780</text>
<text x="347.1" y="284.9" transform="rotate(-30 347.1 284.9)">R15</text>
<text x="58.2" y="289.8" transform="rotate(-90 58.2 289.8)">264</text>
<text x="211.8" y="292.1" transform="rotate(-90 211.8 292.1)">133</text>
<text x="123.4" y="294.7" transform="rotate(-90 123.4 294.7)">627</text>
<text x="153.1" y="294.7" transform="rotate(-90 153.1 294.7)">627</text>
<text x="211.9" y="306.2" transform="rotate(-90 211.9 306.2)">147</text>
<text x="58.2" y="316.2" transform="rotate(-90 58.2 316.2)">264</text>
<text x="256.4" y="313.3" transform="rotate(-90 256.4 313.3)">380</text>
<text x="212.1" y="320.8" transform="rotate(-90 212.1 320.8)">147</text>
<text x="352.8" y="318.2" transform="rotate(-90 352.8 318.2)">230</text>
<text x="58.2" y="351.8" transform="rotate(-90 58.2 351.8)">450</text>
<text x="123.4" y="350.1" transform="rotate(-90 123.4 350.1)">483</text>
<text x="256.4" y="353.2" transform="rotate(-90 256.4 353.2)">30</text>
<text x="283.7" y="352.8" transform="rotate(-56 283.7 352.8)">112°</text>
<text x="352.7" y="348.1" transform="rotate(-90 352.7 348.1)">80</text>
<text x="323.8" y="371.5" transform="rotate(22 323.8 371.5)">95</text>
<text x="290.2" y="372.7" transform="rotate(-22 290.2 372.7)">95</text>
</g>
<g font-size="4">
<text x="397" y="356.6">MATTIA MARCON Matr. 761128</text>
<text x="397.1" y="387">Disegno di produzione</text>
</g>
<text font-size="3.8" x="573.7" y="417.9">ISO A2</text>
<g font-size="3.6">
<text x="403.2" y="337.2">1.01.01</text>
<text x="446.6" y="337.2">Struttura</text>
<text x="487.8" y="337.2">1</text>
<text x="500.5" y="337.2">Acciaio verniciato</text>
<text x="539.7" y="337.2">12,94 kg</text>
<text x="566.5" y="337.2">MAKE</text>
<text x="397.5" y="345.3">COMPONENTE</text>
<text x="440.2" y="345.3">DENOMINAZIONE</text>
<text x="486.8" y="345.3">QT</text>
<text x="504.4" y="345.3">MATERIALE</text>
<text x="540.4" y="345.3">MASSA</text>
<text x="562.3" y="345.3">MAKE/BUY</text>
</g>
<g font-size="3">
<text x="398.5" y="399.1">COMPIL.</text>
<text x="418.5" y="399">APPROV.</text>
<text x="440.4" y="399.1">DATA</text>
<text x="459.7" y="397.6">DIS. N: -</text>
<text x="523.7" y="397.6">REV.</text>
<text x="569.8" y="397.6">SCALA</text>
<text x="396" y="406.8">M. MARCON</text>
<text x="417.4" y="406.8">M. FIGIANI</text>
<text x="438.4" y="406.8">07/2013</text>
</g>
<g font-size="2.2">
<text x="397.1" y="367.7">A termine di legge la Società si riserva la proprietà del</text>
<text x="397.1" y="370.3">presente</text>
<text x="407.4" y="370.3">disegno</text>
<text x="416.6" y="370.3">vietandone</text>
<text x="429" y="370.3">la</text>
<text x="432.5" y="370.3">riproduzione</text>
<text x="446.2" y="370.3">e</text>
<text x="449.2" y="370.3">la</text>
<text x="397.1" y="372.9">comunicazione a terzi senza la sua autorizzazione scritta.</text>
</g>
</svg>
